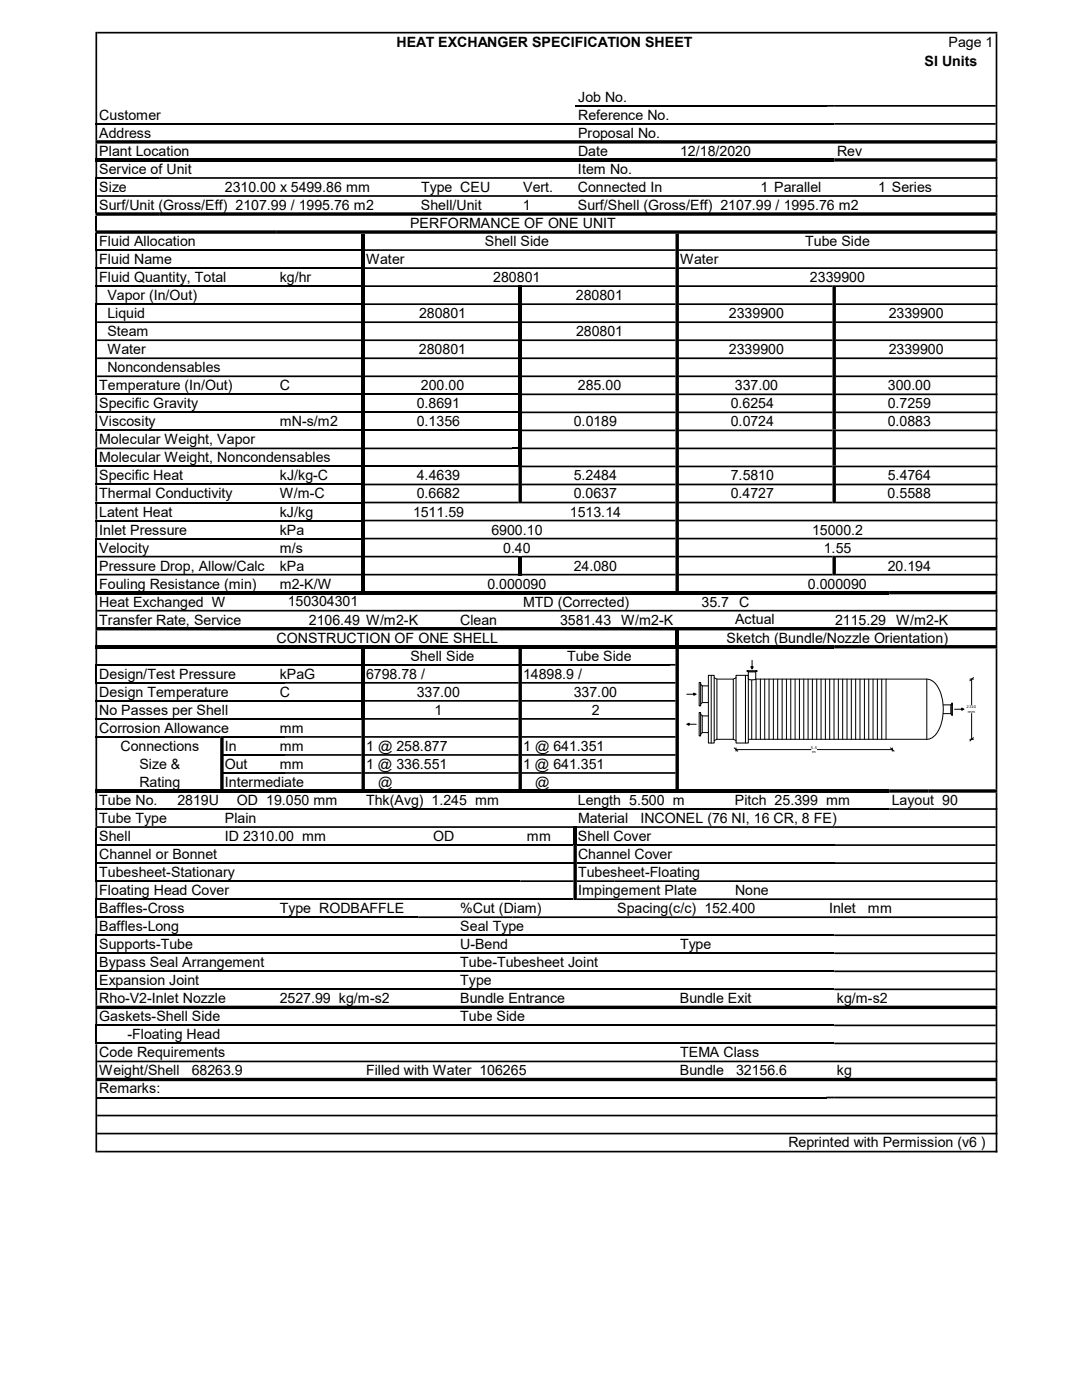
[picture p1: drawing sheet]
<svg xmlns="http://www.w3.org/2000/svg" width="216mm" height="279mm" viewBox="0 0 216 279" stroke-linecap="round" stroke-linejoin="round" font-family="sans-serif">
<g fill="none" stroke="#000" stroke-width=".34">
<path d="M19 24.7h147.5M19 35.5h12.7M19.2 35.7v6.7M114.8 21.1h50.1M19 49.9h53.1M19 53.5h53.1M19 57.1h53.1M19.2 43.1v2.9M19.2 46.7v3M19 60.7h53.1M19 78.7h53.1M19.2 60.9v17.6"/>
<path d="M72.8 78.7h30.7M19 82.3h53.1M19 85.9h53.1M19 93.1h53.1M19 96.7h53.1M19.2 89.7v3.2M72.8 82.3h30.7M72.8 85.9h30.7M72.8 93.1h30.7M19 100.3h53.1M19 103.9h53.1M19 107.5h53.1"/>
<path d="M19.2 107.7v10.2M19 132.7h53.1M19 136.3h37.8M19 139.9h53.1M19.2 132.8v3.3M72.8 132.7h29.4M104.1 132.7h29.5M19 143.5h53.1M19 147.1h24.9M44.6 147.1h12.2M44.6 150.7h12.2M44.6 154.3h12.2"/>
<path d="M19 161.5h158.4M19 168.7h95.4M19 172.3h95.4M19 175.9h84.8M19 179.5h95.4M19.2 165.2v3.3M19.2 168.8v3.3M19.2 172.4v3.3M19.2 179.6v3.3M115.1 168.7h51.4M115.1 172.3h51.4M19 183h64.4"/>
<path d="M19 186.6h147.5M19 190.2h147.5M19 193.8h147.5M19 197.4h147.5M19.2 186.8v3.3M19.2 190.4v3.3M19.2 194v3.3M19 204.6h147.5M19 208.2h147.5M19.2 204.8v3.3M19.4 219h145.5"/>
</g>
<g fill="#000">
<path d="M19 24.9h.4v3.1h-.4zM198.7 6.7h.3v21.3h-.3zM19 28.7h.4v2.9h-.4z" fill-rule="evenodd"/>
<path d="M19 31.6h147.5v.7h-147.5z" fill-rule="evenodd"/>
<path d="M164.9 21h1.6v.3h-1.6zM19 6.3h.4v18.3h-.4z" fill-rule="evenodd"/>
<path d="M198.7 28.7h.3v2.9h-.3zM19 32.3h.4v3h-.4z" fill-rule="evenodd"/>
<path d="M19 42.4h12.7v.7h-12.7zM198.7 32.3h.3v10.1h-.3z" fill-rule="evenodd"/>
<path d="M19 46h36.2v.7h-36.2zM198.7 43.1h.3v2.9h-.3z" fill-rule="evenodd"/>
<path d="M72.8 49.7h62v.4h-62zM19 50.1h.4v3.2h-.4z" fill-rule="evenodd"/>
<path d="M72.8 53.3h62v.4h-62zM19 53.7h.4v3.2h-.4z" fill-rule="evenodd"/>
<path d="M72.8 56.9h30.7v.4h-30.7zM104.1 56.9h30.7v.4h-30.7zM135.5 56.9h30.6v.4h-30.6zM19 57.3h.4v3.2h-.4z" fill-rule="evenodd"/>
<path d="M166.1 56.9h.7v28.8h-.7zM19 86.1h.4v3.2h-.4z" fill-rule="evenodd"/>
<path d="M198.7 46.7h.3v71.2h-.3zM19 118.6h.4v6.5h-.4zM134.8 46.7h.7v71.9h-.7zM198.7 118.6h.3v6.5h-.3zM19 125.8h.4v2.9h-.4z" fill-rule="evenodd"/>
<path d="M72.8 60.5h30.7v.4h-30.7zM104.1 60.5h30.7v.4h-30.7zM135.5 60.5h30.6v.4h-30.6zM19.4 64.1h52.7v.4h-52.7zM72.8 64.1h30.7v.4h-30.7zM104.1 64.1h30.7v.4h-30.7zM135.5 64.1h30.6v.4h-30.6zM19.4 67.7h52.7v.4h-52.7zM72.8 67.7h30.7v.4h-30.7zM104.1 67.7h30.7v.4h-30.7zM135.5 67.7h30.6v.4h-30.6zM19.4 71.3h52.7v.4h-52.7zM72.8 71.3h30.7v.4h-30.7zM104.1 71.3h30.7v.4h-30.7zM135.5 71.3h30.6v.4h-30.6zM19.4 74.9h52.7v.4h-52.7zM72.8 74.9h30.7v.4h-30.7zM104.1 74.9h30.7v.4h-30.7zM135.5 74.9h30.6v.4h-30.6z" fill-rule="evenodd"/>
<path d="M104.1 78.5h30.7v.4h-30.7zM135.5 78.5h30.6v.4h-30.6zM19 78.9h.4v3.2h-.4z" fill-rule="evenodd"/>
<path d="M19 89.3h53.1v.4h-53.1zM72.8 89.3h29.4v.4h-29.4z" fill-rule="evenodd"/>
<path d="M72.8 96.5h30.7v.4h-30.7zM104.1 96.5h30.7v.4h-30.7zM135.5 96.5h30.6v.4h-30.6zM19 96.9h.4v3.2h-.4z" fill-rule="evenodd"/>
<path d="M104.1 82.1h30.7v.4h-30.7zM135.5 82.1h30.6v.4h-30.6zM19 82.5h.4v3.2h-.4z" fill-rule="evenodd"/>
<path d="M104.1 85.7h30.7v.4h-30.7zM135.5 85.7h30.6v.4h-30.6z" fill-rule="evenodd"/>
<path d="M104.1 89.3h30.7v.4h-30.7zM135.5 89.3h30.6v.4h-30.6z" fill-rule="evenodd"/>
<path d="M104.1 92.9h30.7v.4h-30.7zM135.5 92.9h30.6v.4h-30.6z" fill-rule="evenodd"/>
<path d="M166.1 85.7h.7v7.2h-.7zM19 93.3h.4v3.2h-.4z" fill-rule="evenodd"/>
<path d="M19 117.9h158.4v.7h-158.4z" fill-rule="evenodd"/>
<path d="M72.8 100.1h30.7v.4h-30.7zM104.1 100.1h30.7v.4h-30.7zM135.5 100.1h30.6v.4h-30.6zM19 100.5h.4v3.2h-.4z" fill-rule="evenodd"/>
<path d="M72.8 103.7h62v.4h-62zM19 104.1h.4v3.2h-.4z" fill-rule="evenodd"/>
<path d="M72.8 107.3h62v.4h-62zM19.4 110.9h52.7v.4h-52.7zM72.8 110.9h30.7v.4h-30.7zM103.5 92.9h.6v7.6h-.6zM104.1 110.9h30.7v.4h-30.7zM135.5 110.9h30.6v.4h-30.6zM166.1 92.9h.7v7.6h-.7zM19.4 114.5h52.7v.4h-52.7zM72.8 114.5h30.7v.4h-30.7zM104.1 114.5h30.7v.4h-30.7zM135.5 114.5h30.6v.4h-30.6z" fill-rule="evenodd"/>
<path d="M166.8 110.9h32.2v.4h-32.2zM166.8 114.5h32.2v.4h-32.2zM177.4 117.9h21.6v.7h-21.6zM19.4 121.7h179.6v.3h-179.6zM19 125.1h180v.7h-180zM166.5 128.7h32.5v.7h-32.5zM133.6 132.5h1.2v.3h-1.2zM104.1 136.1h30.7v.3h-30.7zM104.1 139.7h30.7v.3h-30.7zM104.1 143.3h30.7v.3h-30.7zM104.1 146.9h30.7v.3h-30.7zM104.1 150.5h30.7v.3h-30.7zM104.1 154.1h30.7v.3h-30.7zM185.3 157.5h13.7v.7h-13.7zM185.3 161.3h13.7v.3h-13.7zM166.5 164.9h32.2v.3h-32.2zM166.5 168.5h32.2v.3h-32.2zM166.5 172.1h32.2v.3h-32.2zM122.6 175.7h76.4v.3h-76.4zM115.1 179.3h83.9v.3h-83.9zM102.2 182.9h96.8v.3h-96.8zM166.5 186.5h32.2v.3h-32.2zM166.5 190.1h32.2v.3h-32.2zM166.5 193.7h32.2v.3h-32.2zM166.5 197.3h32.2v.3h-32.2zM19 200.7h180v.7h-180zM166.5 204.5h32.2v.3h-32.2zM166.5 208.1h32.2v.3h-32.2zM19.4 211.7h179.6v.3h-179.6zM19 215.1h180v.7h-180zM166.5 218.9h32.2v.3h-32.2zM19.4 222.5h179.6v.3h-179.6zM19.4 226.1h179.6v.3h-179.6zM19.4 229.7h179.6v.3h-179.6z" fill-rule="evenodd"/>
<path d="M19 128.7h37.8v.7h-37.8z" fill-rule="evenodd"/>
<path d="M56.8 128.7h46.7v.7h-46.7z" fill-rule="evenodd"/>
<path d="M56.8 136.1h15.3v.3h-15.3zM72.8 136.1h30.7v.3h-30.7zM19 136.4h.4v3.3h-.4z" fill-rule="evenodd"/>
<path d="M72.8 139.7h30.7v.3h-30.7zM19 140h.4v3.3h-.4z" fill-rule="evenodd"/>
<path d="M103.5 128.7h31.3v.7h-31.3z" fill-rule="evenodd"/>
<path d="M134.8 128.7h31.7v.7h-31.7z" fill-rule="evenodd"/>
<path d="M198.7 125.8h.3v2.9h-.3zM19 129.4h.4v3.1h-.4z" fill-rule="evenodd"/>
<path d="M19 157.5h158.4v.7h-158.4z" fill-rule="evenodd"/>
<path d="M56.8 146.9h15.3v.3h-15.3zM72.8 146.9h30.7v.3h-30.7z" fill-rule="evenodd"/>
<path d="M56.8 150.5h15.3v.3h-15.3zM72.8 150.5h30.7v.3h-30.7z" fill-rule="evenodd"/>
<path d="M56.8 154.1h15.3v.3h-15.3zM72.8 154.1h30.7v.3h-30.7zM19 147.2h.4v10.3h-.4z" fill-rule="evenodd"/>
<path d="M72.8 143.3h30.7v.3h-30.7zM19 143.6h.4v3.3h-.4z" fill-rule="evenodd"/>
<path d="M177.4 157.5h7.9v.7h-7.9zM198.7 129.4h.3v28.1h-.3zM19 158.2h.4v3.1h-.4z" fill-rule="evenodd"/>
<path d="M19 164.9h95.4v.3h-95.4zM115.1 164.9h51.4v.3h-51.4z" fill-rule="evenodd"/>
<path d="M103.8 175.7h10.6v.3h-10.6zM115.1 175.7h7.5v.3h-7.5zM19 176h.4v3.3h-.4z" fill-rule="evenodd"/>
<path d="M177.4 161.3h7.9v.3h-7.9zM19 161.6h.4v3.3h-.4z" fill-rule="evenodd"/>
<path d="M19 197.6h.4v3.1h-.4zM198.7 158.2h.3v42.5h-.3zM19 201.4h.4v3.1h-.4z" fill-rule="evenodd"/>
<path d="M83.4 182.9h18.8v.3h-18.8zM19 183.2h.4v3.3h-.4z" fill-rule="evenodd"/>
<path d="M19 208.4h.4v6.7h-.4zM198.7 201.4h.3v13.7h-.3z" fill-rule="evenodd"/>
<path d="M164.9 218.9h1.6v.3h-1.6zM19 215.8h.4v14.2h-.4zM198.7 215.8h.3v14.2h-.3zM72.1 143.3h.7v14.9h-.7zM134.8 129.4h.7v28.8h-.7zM103.5 129.4h.6v28.8h-.6zM166.1 110.9h.7v4h-.7zM43.9 146.9h.7v10.6h-.7zM114.4 168.5h.7v11.1h-.7zM19.4 6.3h179.6v.4h-179.6zM166.5 21h32.2v.3h-32.2zM166.5 24.6h32.2v.3h-32.2zM19 28h180v.7h-180zM166.5 31.6h32.5v.7h-32.5zM31.7 35.3h167.3v.4h-167.3zM19.4 38.9h179.6v.4h-179.6zM31.7 42.4h167.3v.7h-167.3zM55.2 46h143.8v.7h-143.8zM135.5 49.7h63.5v.4h-63.5zM135.5 53.3h63.5v.4h-63.5zM166.8 56.9h32.2v.4h-32.2zM166.8 60.5h32.2v.4h-32.2zM166.8 64.1h32.2v.4h-32.2zM166.8 67.7h32.2v.4h-32.2zM166.8 71.3h32.2v.4h-32.2zM166.8 74.9h32.2v.4h-32.2zM166.8 78.5h32.2v.4h-32.2zM166.8 82.1h32.2v.4h-32.2zM166.8 85.7h32.2v.4h-32.2zM166.8 89.3h31.9v.4h-31.9zM166.8 92.9h32.2v.4h-32.2zM166.8 96.5h32.2v.4h-32.2zM166.8 100.1h32.2v.4h-32.2zM135.5 103.7h63.5v.4h-63.5zM135.5 107.3h63.5v.4h-63.5z" fill-rule="evenodd"/>
</g>
<g fill="#000">
<path d="M72.1 46.7h.7v71.9h-.7zM103.5 56.9h.6v21.6h-.6zM103.5 78.5h.6v3.6h-.6zM102.2 89.3h1.3v.4h-1.3zM103.5 82.1h.6v3.6h-.6zM103.5 85.7h.6v7.2h-.6zM103.5 110.9h.6v4h-.6zM72.1 129.4h.7v3.1h-.7zM72.1 132.5h.7v7.2h-.7zM72.1 139.7h.7v3.6h-.7zM102.2 132.5h1.3v.3h-1.3zM134.8 125.8h.7v2.9h-.7z"/>
<path d="M114.4 164.9h.7v3.6h-.7z"/>
</g>
<path d="M137 131.8h58v18.7h-58z" fill="#fff"/>
<path d="M139.5 136.2h.3v.4l.3 .3h1.3a4.2 4.2 0 0 1-.1 3.3h-1.2l-.3 .3v.4h-.3z" fill-rule="evenodd" fill="#fff" stroke="#000" stroke-width=".2"/>
<path d="M137 138.5h1.4v-.2l.5 .2-.5 .3v-.3M139.8 136.6v3.9M140.1 136.9v3.3" fill="none" stroke="#000" stroke-width=".2"/>
<path d="M139.5 142.2h.3v.3l.3 .4h1.3a4.2 4.2 0 0 1-.1 3.3h-1.2l-.3 .3v.4h-.3z" fill-rule="evenodd" fill="#fff" stroke="#000" stroke-width=".2"/>
<path d="M137.5 144.5v-.2l-.5 .2 .5 .3v-.3h1.4M139.8 142.5v4M140.1 142.9v3.3" fill="none" stroke="#000" stroke-width=".2"/>
<path d="M188.1 140.7h1.6l.2-.4h.1v2.5h-.1l-.2-.4h-1.6l-.1-.5z" fill-rule="evenodd" fill="#fff" stroke="#000" stroke-width=".2"/>
<path d="M189.7 140.7v1.7M189.9 140.5v2.1M190.5 141.5h1.4v-.2l.5 .2-.5 .3v-.3" fill="none" stroke="#000" stroke-width=".2"/>
<path d="M141.3 134.8h1.2v.5l.6 .2h3.2l.6-.2v-.5h1.9v13.5h-1.9v-.5l-.6-.3h-3.2l-.6 .3v.5h-1.2z" fill-rule="evenodd" fill="#fff" stroke="#000" stroke-width=".2"/>
<path d="M141.9 134.8v13.5M142.5 135.3v12.5M143.1 135.5v12M146.3 135.5v12M146.9 135.3v12.5" fill="none" stroke="#000" stroke-width=".2"/>
<path d="M148.8 134.8h.5v.7h35.6l.7 .2a3.9 3.9 0 0 1 2.1 2.7 9.5 9.5 0 0 1-1.1 8.3l-.7 .6-.8 .2h-35.8v.8h-.5z" fill-rule="evenodd" fill="#fff" stroke="#000" stroke-width=".2"/>
<g fill="none" stroke="#000" stroke-width=".2">
<path d="M149.3 135.5v12M150 135.5v12M150.9 135.5v12M151.7 135.5v12M152.6 135.5v12M153.5 135.5v12M154.3 135.5v12M155.2 135.5v12M156.1 135.5v12M156.9 135.5v12M157.8 135.5v12M158.7 135.5v12"/>
<path d="M159.5 135.5v12M160.4 135.5v12M161.2 135.5v12M162.1 135.5v12M163 135.5v12M163.8 135.5v12M164.7 135.5v12M165.6 135.5v12M166.4 135.5v12M167.3 135.5v12M168.1 135.5v12M169 135.5v12"/>
<path d="M169.9 135.5v12M170.7 135.5v12M171.6 135.5v12M172.5 135.5v12M173.3 135.5v12M174.2 135.5v12M175.1 135.5v12M175.9 135.5v12M176.8 135.5v12M184.9 135.5v12M193.5 135.5h.7M193.9 135.5v5.2"/>
<path d="M194.2 135.2l-.7 .7M146.5 149.3l.7 .6M146.9 149.6h14.9M146.9 149.3v.6M163.1 149.6h14.9M177.7 149.3l.7 .6M178 149.3v.6M193.5 147.5h.7M193.9 142.4v5.1M194.2 147.2l-.7 .7"/>
</g>
<path d="M149 133.9h2.1l-.3 .2v1.5l-.5 .1-1-.1v-1.5z" fill-rule="evenodd" fill="#fff" stroke="#000" stroke-width=".2"/>
<path d="M149.2 134h1.7M149.3 134.1h1.5M150.1 131.8v1.3h.2l-.2 .4-.3-.4h.3" fill="none" stroke="#000" stroke-width=".2"/>
<path d="M69.1 274.5h75.5v4.5h-75.5z" fill="#fff" stroke="#fff" stroke-width=".27"/>
<g font-size="2.8">
<text x="79.1" y="9.4">HEAT EXCHANGER SPECIFICATION SHEET</text>
<text x="189.3" y="9.4">Page 1</text>
<text x="184.5" y="13.1">SI Units</text>
<text x="19.8" y="23.9">Customer</text>
<text x="115.4" y="23.9">Reference No.</text>
<text x="115.4" y="20.3">Job No.</text>
<text x="19.8" y="27.5">Address</text>
<text x="115.3" y="27.5">Proposal No.</text>
<text x="19.8" y="31.1">Plant Location</text>
<text x="19.8" y="34.7">Service of Unit</text>
<text x="115.3" y="34.7">Item No.</text>
<text x="115.3" y="31.1">Date</text>
<text x="135.7" y="31.1">12/18/2020</text>
<text x="167" y="31.1">Rev</text>
<text x="19.8" y="38.3">Size</text>
<text x="19.8" y="41.9">Surf/Unit (Gross/Eff) 2107.99 / 1995.76 m2</text>
<text x="44.9" y="38.3">2310.00 x 5499.86 mm</text>
<text x="84" y="41.9">Shell/Unit</text>
<text x="84" y="38.3">Type CEU</text>
<text x="104.3" y="41.9">1</text>
<text x="104.4" y="38.3">Vert.</text>
<text x="115.3" y="41.9">Surf/Shell (Gross/Eff) 2107.99 / 1995.76 m2</text>
<text x="115.3" y="38.3">Connected In</text>
<text x="151.7" y="38.3">1 Parallel</text>
<text x="175.2" y="38.3">1 Series</text>
<text x="81.8" y="45.5">PERFORMANCE OF ONE UNIT</text>
<text x="19.8" y="49.1">Fluid Allocation</text>
<text x="19.8" y="52.7">Fluid Name</text>
<text x="73" y="52.7">Water</text>
<text x="96.8" y="49.1">Shell Side</text>
<text x="135.7" y="52.7">Water</text>
<text x="160.7" y="49.1">Tube Side</text>
<text x="19.8" y="56.3">Fluid Quantity, Total</text>
<text x="21.4" y="59.9">Vapor (In/Out)</text>
<text x="55.8" y="56.3">kg/hr</text>
<text x="98.4" y="56.3">280801</text>
<text x="114.9" y="59.9">280801</text>
<text x="161.6" y="56.3">2339900</text>
<text x="21.4" y="63.5">Liquid</text>
<text x="83.6" y="63.4">280801</text>
<text x="145.5" y="63.5">2339900</text>
<text x="177.3" y="63.5">2339900</text>
<text x="21.4" y="67.1">Steam</text>
<text x="21.4" y="70.7">Water</text>
<text x="83.6" y="70.7">280801</text>
<text x="114.9" y="67">280801</text>
<text x="145.5" y="70.6">2339900</text>
<text x="177.3" y="70.6">2339900</text>
<text x="19.8" y="77.9">Temperature (In/Out)</text>
<text x="21.4" y="74.3">Noncondensables</text>
<text x="55.8" y="77.9">C</text>
<text x="84" y="77.8">200.00</text>
<text x="115.3" y="77.8">285.00</text>
<text x="146.6" y="77.8">337.00</text>
<text x="177.2" y="77.8">300.00</text>
<text x="19.8" y="81.5">Specific Gravity</text>
<text x="83.2" y="81.5">0.8691</text>
<text x="145.8" y="81.5">0.6254</text>
<text x="177.1" y="81.5">0.7259</text>
<text x="19.8" y="85.1">Viscosity</text>
<text x="19.8" y="88.7">Molecular Weight, Vapor</text>
<text x="55.8" y="85.1">mN-s/m2</text>
<text x="83.2" y="85.1">0.1356</text>
<text x="114.5" y="85.1">0.0189</text>
<text x="145.8" y="85.1">0.0724</text>
<text x="177.1" y="85.1">0.0883</text>
<text x="19.8" y="92.3">Molecular Weight, Noncondensables</text>
<text x="19.8" y="95.9">Specific Heat</text>
<text x="55.8" y="95.9">kJ/kg-C</text>
<text x="83.2" y="95.9">4.4639</text>
<text x="114.5" y="95.9">5.2484</text>
<text x="145.8" y="95.9">7.5810</text>
<text x="177.1" y="95.9">5.4764</text>
<text x="19.8" y="99.5">Thermal Conductivity</text>
<text x="55.8" y="99.5">W/m-C</text>
<text x="83.2" y="99.5">0.6682</text>
<text x="114.5" y="99.5">0.0637</text>
<text x="145.8" y="99.5">0.4727</text>
<text x="177.1" y="99.5">0.5588</text>
<text x="19.8" y="103.1">Latent Heat</text>
<text x="19.8" y="106.7">Inlet Pressure</text>
<text x="55.8" y="103.1">kJ/kg</text>
<text x="55.8" y="106.7">kPa</text>
<text x="82.4" y="103.1">1511.59</text>
<text x="98.1" y="106.7">6900.10</text>
<text x="113.7" y="103.1">1513.14</text>
<text x="162" y="106.7">15000.2</text>
<text x="19.8" y="110.3">Velocity</text>
<text x="19.8" y="113.9">Pressure Drop, Allow/Calc</text>
<text x="55.8" y="113.9">kPa</text>
<text x="55.8" y="110.3">m/s</text>
<text x="100.4" y="110.3">0.40</text>
<text x="114.5" y="113.9">24.080</text>
<text x="164.4" y="110.3">1.55</text>
<text x="177.1" y="113.9">20.194</text>
<text x="19.8" y="117.5">Fouling Resistance (min)</text>
<text x="55.8" y="117.5">m2-K/W</text>
<text x="97.3" y="117.5">0.000090</text>
<text x="161.2" y="117.5">0.000090</text>
<text x="19.8" y="121.1">Heat Exchanged W</text>
<text x="19.8" y="124.7">Transfer Rate, Service</text>
<text x="57.4" y="121">150304301</text>
<text x="61.6" y="124.7">2106.49 W/m2-K</text>
<text x="91.8" y="124.7">Clean</text>
<text x="104.4" y="121.1">MTD (Corrected)</text>
<text x="111.8" y="124.7">3581.43 W/m2-K</text>
<text x="140" y="121.1">35.7</text>
<text x="146.7" y="124.6">Actual</text>
<text x="147.5" y="121.1">C</text>
<text x="166.6" y="124.7">2115.29</text>
<text x="178.8" y="124.7">W/m2-K</text>
<text x="55.2" y="128.3">CONSTRUCTION OF ONE SHELL</text>
<text x="81.9" y="131.9">Shell Side</text>
<text x="113.2" y="131.9">Tube Side</text>
<text x="145" y="128.3">Sketch (Bundle/Nozzle Orientation)</text>
<text x="19.8" y="135.5">Design/Test Pressure</text>
<text x="55.8" y="135.5">kPaG</text>
<text x="73" y="135.5">6798.78 /</text>
<text x="104.4" y="135.5">14898.9 /</text>
<text x="19.8" y="139.1">Design Temperature</text>
<text x="19.8" y="142.7">No Passes per Shell</text>
<text x="55.8" y="139.1">C</text>
<text x="83.2" y="139.1">337.00</text>
<text x="86.7" y="142.7">1</text>
<text x="114.5" y="139.1">337.00</text>
<text x="118.1" y="142.7">2</text>
<text x="19.8" y="146.3">Corrosion Allowance</text>
<text x="24" y="149.9">Connections</text>
<text x="44.9" y="149.9">In</text>
<text x="55.8" y="149.9">mm</text>
<text x="55.8" y="146.3">mm</text>
<text x="73.1" y="149.9">1 @ 258.877</text>
<text x="104.4" y="149.9">1 @ 641.351</text>
<text x="27.8" y="153.5">Size &amp;</text>
<text x="44.9" y="153.5">Out</text>
<text x="55.8" y="153.5">mm</text>
<text x="73" y="153.5">1 @ 336.551</text>
<text x="104.4" y="153.5">1 @ 641.351</text>
<text x="19.8" y="160.7">Tube No.</text>
<text x="27.8" y="157.1">Rating</text>
<text x="35.4" y="160.6">2819U</text>
<text x="44.9" y="157.1">Intermediate</text>
<text x="47.3" y="160.7">OD 19.050 mm</text>
<text x="73" y="160.7">Thk(Avg) 1.245 mm</text>
<text x="75.5" y="157.1">@</text>
<text x="106.8" y="157.1">@</text>
<text x="115.3" y="160.7">Length 5.500 m</text>
<text x="146.6" y="160.7">Pitch 25.399 mm</text>
<text x="178" y="160.7">Layout 90</text>
<text x="19.8" y="164.3">Tube Type</text>
<text x="19.8" y="167.9">Shell</text>
<text x="44.8" y="164.3">Plain</text>
<text x="44.9" y="167.9">ID 2310.00 mm</text>
<text x="86.4" y="167.9">OD</text>
<text x="105.2" y="167.9">mm</text>
<text x="115.3" y="167.9">Shell Cover</text>
<text x="115.3" y="164.3">Material</text>
<text x="127.8" y="164.3">INCONEL (76 NI, 16 CR, 8 FE)</text>
<text x="19.8" y="171.4">Channel or Bonnet</text>
<text x="115.3" y="171.4">Channel Cover</text>
<text x="19.8" y="175">Tubesheet-Stationary</text>
<text x="19.8" y="178.6">Floating Head Cover</text>
<text x="115.3" y="175">Tubesheet-Floating</text>
<text x="115.3" y="178.6">Impingement Plate</text>
<text x="146.7" y="178.6">None</text>
<text x="19.8" y="182.2">Baffles-Cross</text>
<text x="19.8" y="185.8">Baffles-Long</text>
<text x="55.8" y="182.2">Type RODBAFFLE</text>
<text x="91.8" y="182.2">%Cut (Diam)</text>
<text x="91.8" y="185.8">Seal Type</text>
<text x="123.1" y="182.2">Spacing(c/c) 152.400</text>
<text x="165.4" y="182.2">Inlet</text>
<text x="173.2" y="182.2">mm</text>
<text x="19.8" y="189.4">Supports-Tube</text>
<text x="91.8" y="189.4">U-Bend</text>
<text x="135.7" y="189.4">Type</text>
<text x="19.8" y="193">Bypass Seal Arrangement</text>
<text x="19.8" y="196.6">Expansion Joint</text>
<text x="91.8" y="193">Tube-Tubesheet Joint</text>
<text x="91.8" y="196.6">Type</text>
<text x="19.8" y="200.2">Rho-V2-Inlet Nozzle</text>
<text x="19.8" y="203.8">Gaskets-Shell Side</text>
<text x="55.8" y="200.2">2527.99 kg/m-s2</text>
<text x="91.8" y="200.2">Bundle Entrance</text>
<text x="91.8" y="203.8">Tube Side</text>
<text x="135.7" y="200.2">Bundle Exit</text>
<text x="167" y="200.2">kg/m-s2</text>
<text x="25.4" y="207.4">-Floating Head</text>
<text x="19.8" y="211">Code Requirements</text>
<text x="19.8" y="214.6">Weight/Shell</text>
<text x="38.3" y="214.6">68263.9</text>
<text x="73" y="214.6">Filled with Water 106265</text>
<text x="135.7" y="214.6">Bundle</text>
<text x="135.7" y="211">TEMA Class</text>
<text x="146.9" y="214.6">32156.6</text>
<text x="167" y="214.6">kg</text>
<text x="19.8" y="218.2">Remarks:</text>
<text x="157.3" y="228.9">Reprinted with Permission (v6 )</text>
</g>
<g font-size=".7">
<text x="192.9" y="141.4">2310</text>
<text x="193.1" y="142.3">mm</text>
<text x="161.8" y="149.4">5.5</text>
<text x="162" y="150.3">m</text>
</g>
</svg>
